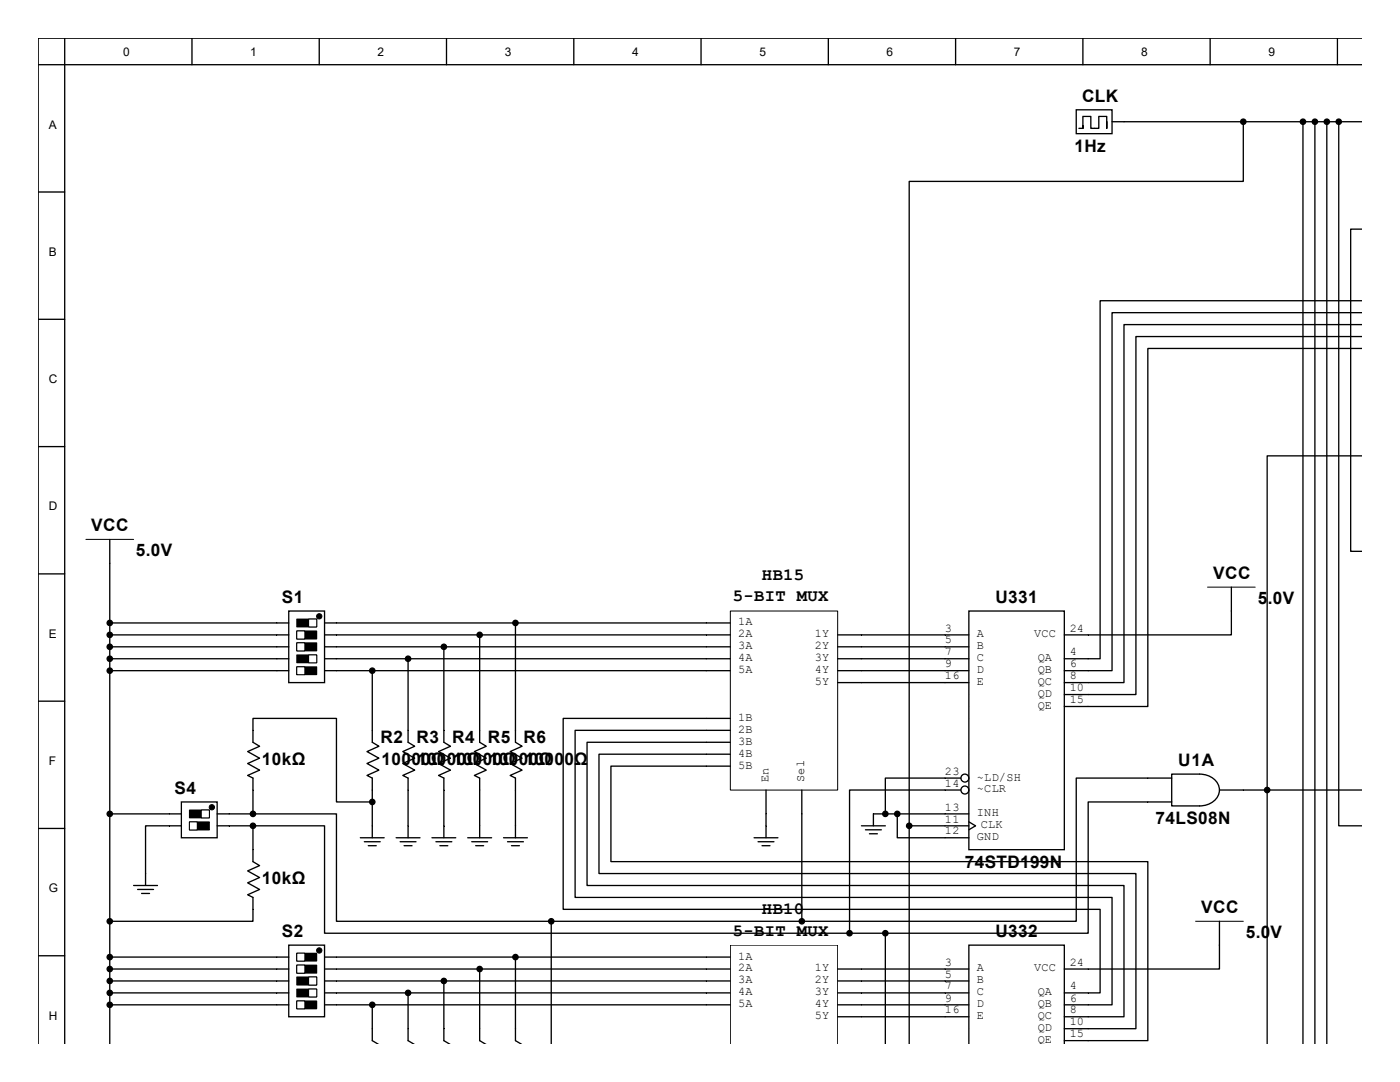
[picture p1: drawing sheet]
<svg xmlns="http://www.w3.org/2000/svg" width="279mm" height="216mm" viewBox="0 0 279 216" stroke-linecap="round" stroke-linejoin="round" font-family="sans-serif">
<g fill="none" stroke="#000" stroke-width=".26">
<path d="M7.6 12.9h264.2M12.9 7.6v200.7M38.3 7.6v5.3M63.7 7.6v5.3M89.1 7.6v5.3M114.5 7.6v5.3M139.9 7.6v5.3M165.3 7.6v5.3M190.7 7.6v5.3M216.1 7.6v5.3M241.5 7.6v5.3M266.9 7.6v5.3"/>
<path d="M271.8 7.6h-264.2v200.7M7.6 38.3h5.3M214.8 21.9h7.1v4.8h-7.1zM215.3 25.6h.8M220.9 24.3v1.3v-2.4h-1.6v2.4h-1.6v-2.4h-1.6v2.4v-.5M221.9 24.3h45.3v140.5h4.6M248.1 24.3v11.9h-66.6v128.6M260 24.3v184M262.4 24.3v184M264.8 24.3v184M7.6 63.7h5.3M271.8 62.4h-49.9v71.4h-9.5"/>
<path d="M271.8 64.8h-47.5v71.4h-11.9M271.8 67.2h-45.1v71.4h-14.3M271.8 69.5h-42.7v71.5h-16.7M7.6 89.1h5.3M7.6 114.5h5.3M245.7 117.2v9.5h-33.3M7.6 139.9h5.3M141 126.7h4.7M141 129.1h4.7M141 131.4h4.7M141 133.8h4.7M141 124.3h4.7"/>
<path d="M167.2 126.7h4.7M167.2 129.1h26.2M167.2 131.4h26.2M167.2 133.8h26.2M167.2 136.2h26.2M188.6 126.7h4.8M193.4 121.9h19v47.6h-19zM212.4 131.4h4.8M145.7 143.4h-33.3v38.1h107.2v16.6h-7.2M145.7 145.7h-30.9v33.4h107.1v21.4h-9.5M145.7 148.1h-28.5v28.6h107.1v26.2h-11.9M145.7 150.5h-26.2v23.8h107.2v31h-14.3"/>
<path d="M145.7 152.9h-23.8v19h107.2v35.7h-16.7M152.9 157.6v9.6M160 157.6v4.8M188.6 157.6h3.2M188.6 155.3h3.2M7.6 165.3h5.3M150.5 167.2h4.8M151.3 168h3.2M152.1 168.8h1.6M171.9 164.8h4.8M172.7 165.6h3.2M173.5 166.4h1.6"/>
<path d="M174.3 162.4v2.4M181.5 164.8h11.9M181.5 164.8v43.5M188.6 162.4h4.8M188.6 167.2h4.8M193.4 164l1.3 .8-1.3 .8M7.6 190.7h5.3M141 193.4h4.7M141 195.7h4.7M141 198.1h4.7M141 191h4.7M167.2 193.4h26.2"/>
<path d="M167.2 195.7h26.2M167.2 198.1h26.2M243.4 183.8v9.6h-31M141 200.5h4.7M167.2 200.5h26.2M167.2 202.9h26.2M193.4 208.3v-19.7h19v19.7"/>
<circle cx="192.6" cy="157.6" r=".79"/>
<circle cx="192.6" cy="155.3" r=".79"/>
</g>
<g fill="#000" stroke="#000" stroke-width=".26">
<circle cx="248.1" cy="24.3" r=".53"/>
<circle cx="260" cy="24.3" r=".53"/>
<circle cx="262.4" cy="24.3" r=".53"/>
<circle cx="264.8" cy="24.3" r=".53"/>
<circle cx="267.2" cy="24.3" r=".53"/>
<circle cx="181.5" cy="164.8" r=".53"/>
</g>
<path d="M241 117.2h9.5M145.8 121.9h21.4v35.7h-21.4zM238.6 183.8h9.5M145.8 208.3v-19.7h21.4v19.7" fill="none" stroke="#000" stroke-width=".2"/>
<path d="M57.6 121.9h7.2v14.3h-7.2z" fill-rule="evenodd" fill="#fff" stroke="#000" stroke-width=".26"/>
<path d="M59.3 123.6h3.9v1.5h-3.9z" fill="#000"/>
<path d="M59.2 123.5h4v1.6h-4z" fill="none" stroke="#000" stroke-width=".2"/>
<path d="M61.6 123.6h1.6v1.5h-1.6z" fill="#fff"/>
<path d="M59.2 125.9h4v1.6h-4zM61.6 123.5h1.6v1.6h-1.6z" fill="none" stroke="#000" stroke-width=".2"/>
<path d="M59.3 125.9h3.9v1.6h-3.9z" fill="#000"/>
<path d="M59.3 125.9h1.5v1.6h-1.5z" fill="#fff"/>
<path d="M59.2 125.9h1.6v1.6h-1.6zM59.2 128.3h4v1.6h-4z" fill="none" stroke="#000" stroke-width=".2"/>
<path d="M59.3 128.3h3.9v1.6h-3.9z" fill="#000"/>
<path d="M59.3 128.3h1.5v1.6h-1.5z" fill="#fff"/>
<path d="M59.2 128.3h1.6v1.6h-1.6zM59.2 130.7h4v1.5h-4z" fill="none" stroke="#000" stroke-width=".2"/>
<path d="M59.3 130.7h3.9v1.5h-3.9z" fill="#000"/>
<path d="M61.6 130.7h1.6v1.5h-1.6z" fill="#fff"/>
<path d="M59.2 133.1h4v1.5h-4zM61.6 130.7h1.6v1.5h-1.6z" fill="none" stroke="#000" stroke-width=".2"/>
<path d="M59.3 133.1h3.9v1.5h-3.9z" fill="#000"/>
<path d="M59.3 133.1h1.5v1.5h-1.5z" fill="#fff"/>
<path d="M59.2 133.1h1.6v1.5h-1.6z" fill="none" stroke="#000" stroke-width=".2"/>
<circle cx="63.7" cy="123" r=".53" fill="#000" stroke="#000" stroke-width=".2"/>
<path d="M55.2 124.3h2.4M55.2 126.7h2.4M55.2 129.1h2.4M55.2 131.4h2.4M55.2 133.8h2.4M64.8 124.3h2.4M64.8 126.7h2.4M64.8 129.1h2.4M64.8 131.4h2.4M64.8 133.8h2.4" fill="none" stroke="#000" stroke-width=".26"/>
<path d="M57.6 188.6h7.2v14.3h-7.2z" fill-rule="evenodd" fill="#fff" stroke="#000" stroke-width=".26"/>
<path d="M59.3 190.2h3.9v1.6h-3.9z" fill="#000"/>
<path d="M59.2 190.2h4v1.6h-4z" fill="none" stroke="#000" stroke-width=".2"/>
<path d="M59.3 190.2h1.5v1.6h-1.5z" fill="#fff"/>
<path d="M59.2 190.2h1.6v1.6h-1.6zM59.2 192.6h4v1.6h-4z" fill="none" stroke="#000" stroke-width=".2"/>
<path d="M59.3 192.6h3.9v1.6h-3.9z" fill="#000"/>
<path d="M59.3 192.6h1.5v1.6h-1.5z" fill="#fff"/>
<path d="M59.2 192.6h1.6v1.6h-1.6zM59.2 194.9h4v1.7h-4z" fill="none" stroke="#000" stroke-width=".2"/>
<path d="M59.3 195h3.9v1.6h-3.9z" fill="#000"/>
<path d="M61.6 195h1.6v1.6h-1.6z" fill="#fff"/>
<path d="M59.2 197.4h4v1.5h-4zM61.6 194.9h1.6v1.7h-1.6z" fill="none" stroke="#000" stroke-width=".2"/>
<path d="M59.3 197.4h3.9v1.5h-3.9z" fill="#000"/>
<path d="M61.6 197.4h1.6v1.5h-1.6z" fill="#fff"/>
<path d="M59.2 199.7h4v1.6h-4zM61.6 197.4h1.6v1.5h-1.6z" fill="none" stroke="#000" stroke-width=".2"/>
<path d="M59.3 199.8h3.9v1.5h-3.9z" fill="#000"/>
<path d="M59.3 199.8h1.5v1.5h-1.5z" fill="#fff"/>
<path d="M17.1 107.6h9.6M59.2 199.7h1.6v1.6h-1.6z" fill="none" stroke="#000" stroke-width=".2"/>
<circle cx="63.7" cy="189.7" r=".53" fill="#000" stroke="#000" stroke-width=".2"/>
<g fill="none" stroke="#000" stroke-width=".26">
<path d="M271.8 91h-18.9v66.6M21.9 107.6v26.2h33.3M21.9 131.4h33.3M21.9 129.1h33.3M21.9 126.7h33.3M21.9 124.3h33.3M67.2 131.4h73.8M67.2 129.1h73.8M67.2 126.7h73.8M67.2 124.3h73.8M67.2 133.8h73.8M74.3 133.8v14.3l1.3 .8-2.4 1.1 2.4 1.3-2.4 1 2.4 1.4-2.4 1 1.1 .6v2.3"/>
<path d="M81.4 131.4v16.7l1.4 .8-2.4 1.1 2.4 1.3-2.4 1 2.4 1.4-2.4 1 1 .6v11.9M88.6 129.1v19l1.3 .8-2.4 1.1 2.4 1.3-2.4 1 2.4 1.4-2.4 1 1.1 .6v11.9M95.7 126.7v21.4l1.3 .8-2.3 1.1 2.3 1.3-2.3 1 2.3 1.4-2.3 1 1 .6v11.9M102.9 124.3v23.8l1.3 .8-2.4 1.1 2.4 1.3-2.4 1 2.4 1.4-2.4 1 1.1 .6v11.9M188.6 155.3h-11.9v7.1M188.6 157.6h-19.1v28.6M252.9 157.6h18.9M252.9 157.6v50.7M71.9 167.2h4.8M72.7 168h3.2M73.5 168.8h1.6M74.3 164.8v2.4"/>
<path d="M79.1 167.2h4.7M79.9 168h3.1M80.6 168.8h1.6M86.2 167.2h4.8M87 168h3.2M87.8 168.8h1.6M93.3 167.2h4.8M94.1 168h3.2M94.9 168.8h1.6M100.5 167.2h4.8M101.3 168h3.2M102.1 168.8h1.6"/>
<path d="M174.3 162.4h14.3M179.1 162.4v4.8h9.5M21.9 193.4h35.7M21.9 195.7h35.7M21.9 198.1h35.7M57.6 191h-35.7v17.3M64.8 191h76.2M64.8 193.4h76.2M64.8 195.7h76.2M64.8 198.1h76.2M81.4 198.1v9.5l1.2 .7M88.6 195.7v11.9l1.1 .7"/>
<path d="M95.7 193.4v14.2l1.2 .7M102.9 191v16.6l1.1 .7M110 183.8v24.5M21.9 200.5h35.7M64.8 200.5h76.2M74.3 200.5v7.1l1.1 .7"/>
</g>
<g fill="#000" stroke="#000" stroke-width=".26">
<circle cx="21.9" cy="129.1" r=".53"/>
<circle cx="21.9" cy="131.4" r=".53"/>
<circle cx="21.9" cy="133.8" r=".53"/>
<circle cx="21.9" cy="126.7" r=".53"/>
<circle cx="21.9" cy="124.3" r=".53"/>
<circle cx="74.3" cy="133.8" r=".53"/>
<circle cx="81.4" cy="131.4" r=".53"/>
<circle cx="88.6" cy="129.1" r=".53"/>
<circle cx="95.7" cy="126.7" r=".53"/>
<circle cx="102.9" cy="124.3" r=".53"/>
<circle cx="252.9" cy="157.6" r=".53"/>
<circle cx="176.7" cy="162.4" r=".53"/>
<circle cx="179.1" cy="162.4" r=".53"/>
<circle cx="21.9" cy="191" r=".53"/>
<circle cx="21.9" cy="193.4" r=".53"/>
<circle cx="21.9" cy="195.7" r=".53"/>
<circle cx="21.9" cy="198.1" r=".53"/>
<circle cx="81.4" cy="198.1" r=".53"/>
<circle cx="88.6" cy="195.7" r=".53"/>
<circle cx="95.7" cy="193.4" r=".53"/>
<circle cx="102.9" cy="191" r=".53"/>
<circle cx="110" cy="183.8" r=".53"/>
<circle cx="169.5" cy="186.2" r=".53"/>
<circle cx="21.9" cy="200.5" r=".53"/>
<circle cx="74.3" cy="200.5" r=".53"/>
</g>
<path d="M36.2 160h7.1v7.2h-7.1z" fill-rule="evenodd" fill="#fff" stroke="#000" stroke-width=".26"/>
<path d="M37.8 161.7h4v1.5h-4z" fill="#000"/>
<path d="M37.8 161.6h4v1.6h-4z" fill="none" stroke="#000" stroke-width=".2"/>
<path d="M40.2 161.7h1.6v1.5h-1.6z" fill="#fff"/>
<path d="M37.8 164h4v1.6h-4zM40.2 161.6h1.6v1.6h-1.6z" fill="none" stroke="#000" stroke-width=".2"/>
<path d="M37.8 164h4v1.6h-4z" fill="#000"/>
<path d="M37.8 164h1.6v1.6h-1.6z" fill="#fff"/>
<path d="M37.8 164h1.6v1.6h-1.6z" fill="none" stroke="#000" stroke-width=".2"/>
<circle cx="42.3" cy="161.1" r=".53" fill="#000" stroke="#000" stroke-width=".2"/>
<g fill="none" stroke="#000" stroke-width=".26">
<path d="M267.2 24.3h4.6M271.8 45.7h-2.2v64.3h2.2M271.8 60h-52.2v71.4h-2.4M21.9 133.8v57.2M171.9 126.7h16.7M74.3 157.6v7.2M233.8 154.5h5.6a3.6 3.6 0 0 1 4 3.1 3.6 3.6 0 0 1-4 3.2h-5.6zM233.8 155.3h-19v28.5h-54.8M243.4 157.6h9.5M21.9 162.4h14.3M26.7 176.7h4.7M27.5 177.5h3.1"/>
<path d="M28.3 178.3h1.5M36.2 164.8h-7.1v11.9M43.3 162.4h7.2M43.3 164.8h7.2M50.5 164.8v7.1l1.3 .8-2.4 1.1 2.4 1.3-2.4 1.1 2.4 1.3-2.4 1 1.1 .6v4.7h-28.6M50.5 164.8h14.3v21.4h111.9M50.5 162.4h16.7v21.4h92.8M74.3 160h-7.1v-16.6h-16.7v4.7l1.3 .8-2.4 1.1 2.4 1.3-2.4 1 2.4 1.4-2.4 1 1.1 .6v7.1M160 162.4v21.4M233.8 160h-16.6v26.2h-40.5M176.7 186.2v22.1"/>
</g>
<g fill="#000" stroke="#000" stroke-width=".26">
<circle cx="21.9" cy="162.4" r=".53"/>
<circle cx="50.5" cy="162.4" r=".53"/>
<circle cx="50.5" cy="164.8" r=".53"/>
<circle cx="74.3" cy="160" r=".53"/>
<circle cx="21.9" cy="183.8" r=".53"/>
<circle cx="160" cy="183.8" r=".53"/>
<circle cx="176.7" cy="186.2" r=".53"/>
</g>
<g font-size="3.4">
<text x="215.9" y="20.3">CLK</text>
<text x="214.5" y="30.3">1Hz</text>
<text x="18.2" y="106">VCC</text>
<text x="27.1" y="111">5.0V</text>
<text x="152.1" y="115.8">HB15</text>
<text x="242.1" y="115.5">VCC</text>
<text x="56.3" y="120.3">S1</text>
<text x="146.3" y="120">5-BIT MUX</text>
<text x="198.7" y="120.3">U331</text>
<text x="251" y="120.6">5.0V</text>
<text x="75.9" y="148.3">R2</text>
<text x="83.1" y="148.3">R3</text>
<text x="90.2" y="148.3">R4</text>
<text x="97.4" y="148.3">R5</text>
<text x="104.5" y="148.3">R6</text>
<text x="52.3" y="152.6">10kΩ</text>
<text x="76.1" y="152.6">10000Ω 10000Ω 10000Ω</text>
<text x="83.2" y="152.6">10000Ω 10000Ω</text>
<text x="235.1" y="152.8">U1A</text>
<text x="34.8" y="158.4">S4</text>
<text x="230.6" y="164.5">74LS08N</text>
<text x="192.5" y="173.2">74STD199N</text>
<text x="52.3" y="176.4">10kΩ</text>
<text x="152.1" y="182.5">HB10</text>
<text x="239.7" y="182.2">VCC</text>
<text x="56.3" y="186.9">S2</text>
<text x="146.3" y="186.7">5-BIT MUX</text>
<text x="198.7" y="186.9">U332</text>
<text x="248.6" y="187.2">5.0V</text>
</g>
<g font-size="2.4">
<text x="24.6" y="11.1">0</text>
<text x="50" y="11.1">1</text>
<text x="75.4" y="11.1">2</text>
<text x="100.8" y="11.1">3</text>
<text x="126.2" y="11.1">4</text>
<text x="151.6" y="11.1">5</text>
<text x="177" y="11.1">6</text>
<text x="202.4" y="11.1">7</text>
<text x="227.8" y="11.1">8</text>
<text x="253.2" y="11.1">9</text>
<text x="9.7" y="25.7">A</text>
<text x="9.7" y="51.1">B</text>
<text x="9.7" y="76.5">C</text>
<text x="9.7" y="101.9">D</text>
<text x="147.3" y="124.8">1A</text>
<text x="9.7" y="127.3">E</text>
<text x="147.3" y="127.2">2A</text>
<text x="147.3" y="129.5">3A</text>
<text x="147.3" y="132">4A</text>
<text x="162.6" y="127.2">1Y</text>
<text x="162.6" y="129.5">2Y</text>
<text x="162.6" y="132">3Y</text>
<text x="188.6" y="126">3</text>
<text x="188.6" y="128.4">5</text>
<text x="188.6" y="130.8">7</text>
<text x="194.9" y="127.2">A</text>
<text x="194.9" y="129.5">B</text>
<text x="194.9" y="132">C</text>
<text x="206.4" y="127.2">VCC</text>
<text x="207.1" y="132">QA</text>
<text x="213.5" y="130.8">4</text>
<text x="213.5" y="126">24</text>
<text x="147.3" y="134.3">5A</text>
<text x="162.6" y="134.3">4Y</text>
<text x="162.6" y="136.7">5Y</text>
<text x="188.6" y="133.2">9</text>
<text x="188.6" y="135.6">16</text>
<text x="194.9" y="134.3">D</text>
<text x="194.9" y="136.7">E</text>
<text x="207.1" y="134.3">QB</text>
<text x="207.1" y="136.7">QC</text>
<text x="213.5" y="133.2">6</text>
<text x="213.5" y="135.6">8</text>
<text x="213.5" y="137.9">10</text>
<text x="147.3" y="143.8">1B</text>
<text x="207.1" y="139.1">QD</text>
<text x="207.1" y="141.5">QE</text>
<text x="213.5" y="140.3">15</text>
<text x="147.3" y="146.2">2B</text>
<text x="147.3" y="148.6">3B</text>
<text x="9.7" y="152.7">F</text>
<text x="147.3" y="151">4B</text>
<text x="147.3" y="153.4">5B</text>
<text x="188.6" y="154.6">23</text>
<text x="194.9" y="155.7">~LD/SH</text>
<text x="153.4" y="156" transform="rotate(-90 153.4 156)">En</text>
<text x="160.5" y="156" transform="rotate(-90 160.5 156)">Sel</text>
<text x="188.6" y="157">14</text>
<text x="188.6" y="161.8">13</text>
<text x="194.9" y="158.1">~CLR</text>
<text x="188.6" y="164.1">11</text>
<text x="188.6" y="166.5">12</text>
<text x="194.9" y="162.9">INH</text>
<text x="194.9" y="167.6">GND</text>
<text x="195.7" y="165.3">CLK</text>
<text x="9.7" y="178.1">G</text>
<text x="147.3" y="191.5">1A</text>
<text x="147.3" y="193.8">2A</text>
<text x="147.3" y="196.2">3A</text>
<text x="162.6" y="193.8">1Y</text>
<text x="162.6" y="196.2">2Y</text>
<text x="188.6" y="192.7">3</text>
<text x="188.6" y="195.1">5</text>
<text x="188.6" y="197.4">7</text>
<text x="194.9" y="193.8">A</text>
<text x="194.9" y="196.2">B</text>
<text x="206.4" y="193.8">VCC</text>
<text x="213.5" y="197.4">4</text>
<text x="213.5" y="192.7">24</text>
<text x="9.7" y="203.5">H</text>
<text x="147.3" y="198.6">4A</text>
<text x="147.3" y="201">5A</text>
<text x="162.6" y="198.6">3Y</text>
<text x="162.6" y="201">4Y</text>
<text x="162.6" y="203.4">5Y</text>
<text x="188.6" y="199.9">9</text>
<text x="188.6" y="202.2">16</text>
<text x="194.9" y="198.6">C</text>
<text x="194.9" y="201">D</text>
<text x="194.9" y="203.4">E</text>
<text x="207.1" y="198.6">QA</text>
<text x="207.1" y="201">QB</text>
<text x="207.1" y="203.4">QC</text>
<text x="213.5" y="199.9">6</text>
<text x="213.5" y="202.2">8</text>
<text x="207.1" y="205.7">QD</text>
<text x="207.1" y="208.2">QE</text>
<text x="213.5" y="204.6">10</text>
<text x="213.5" y="207">15</text>
</g>
</svg>
